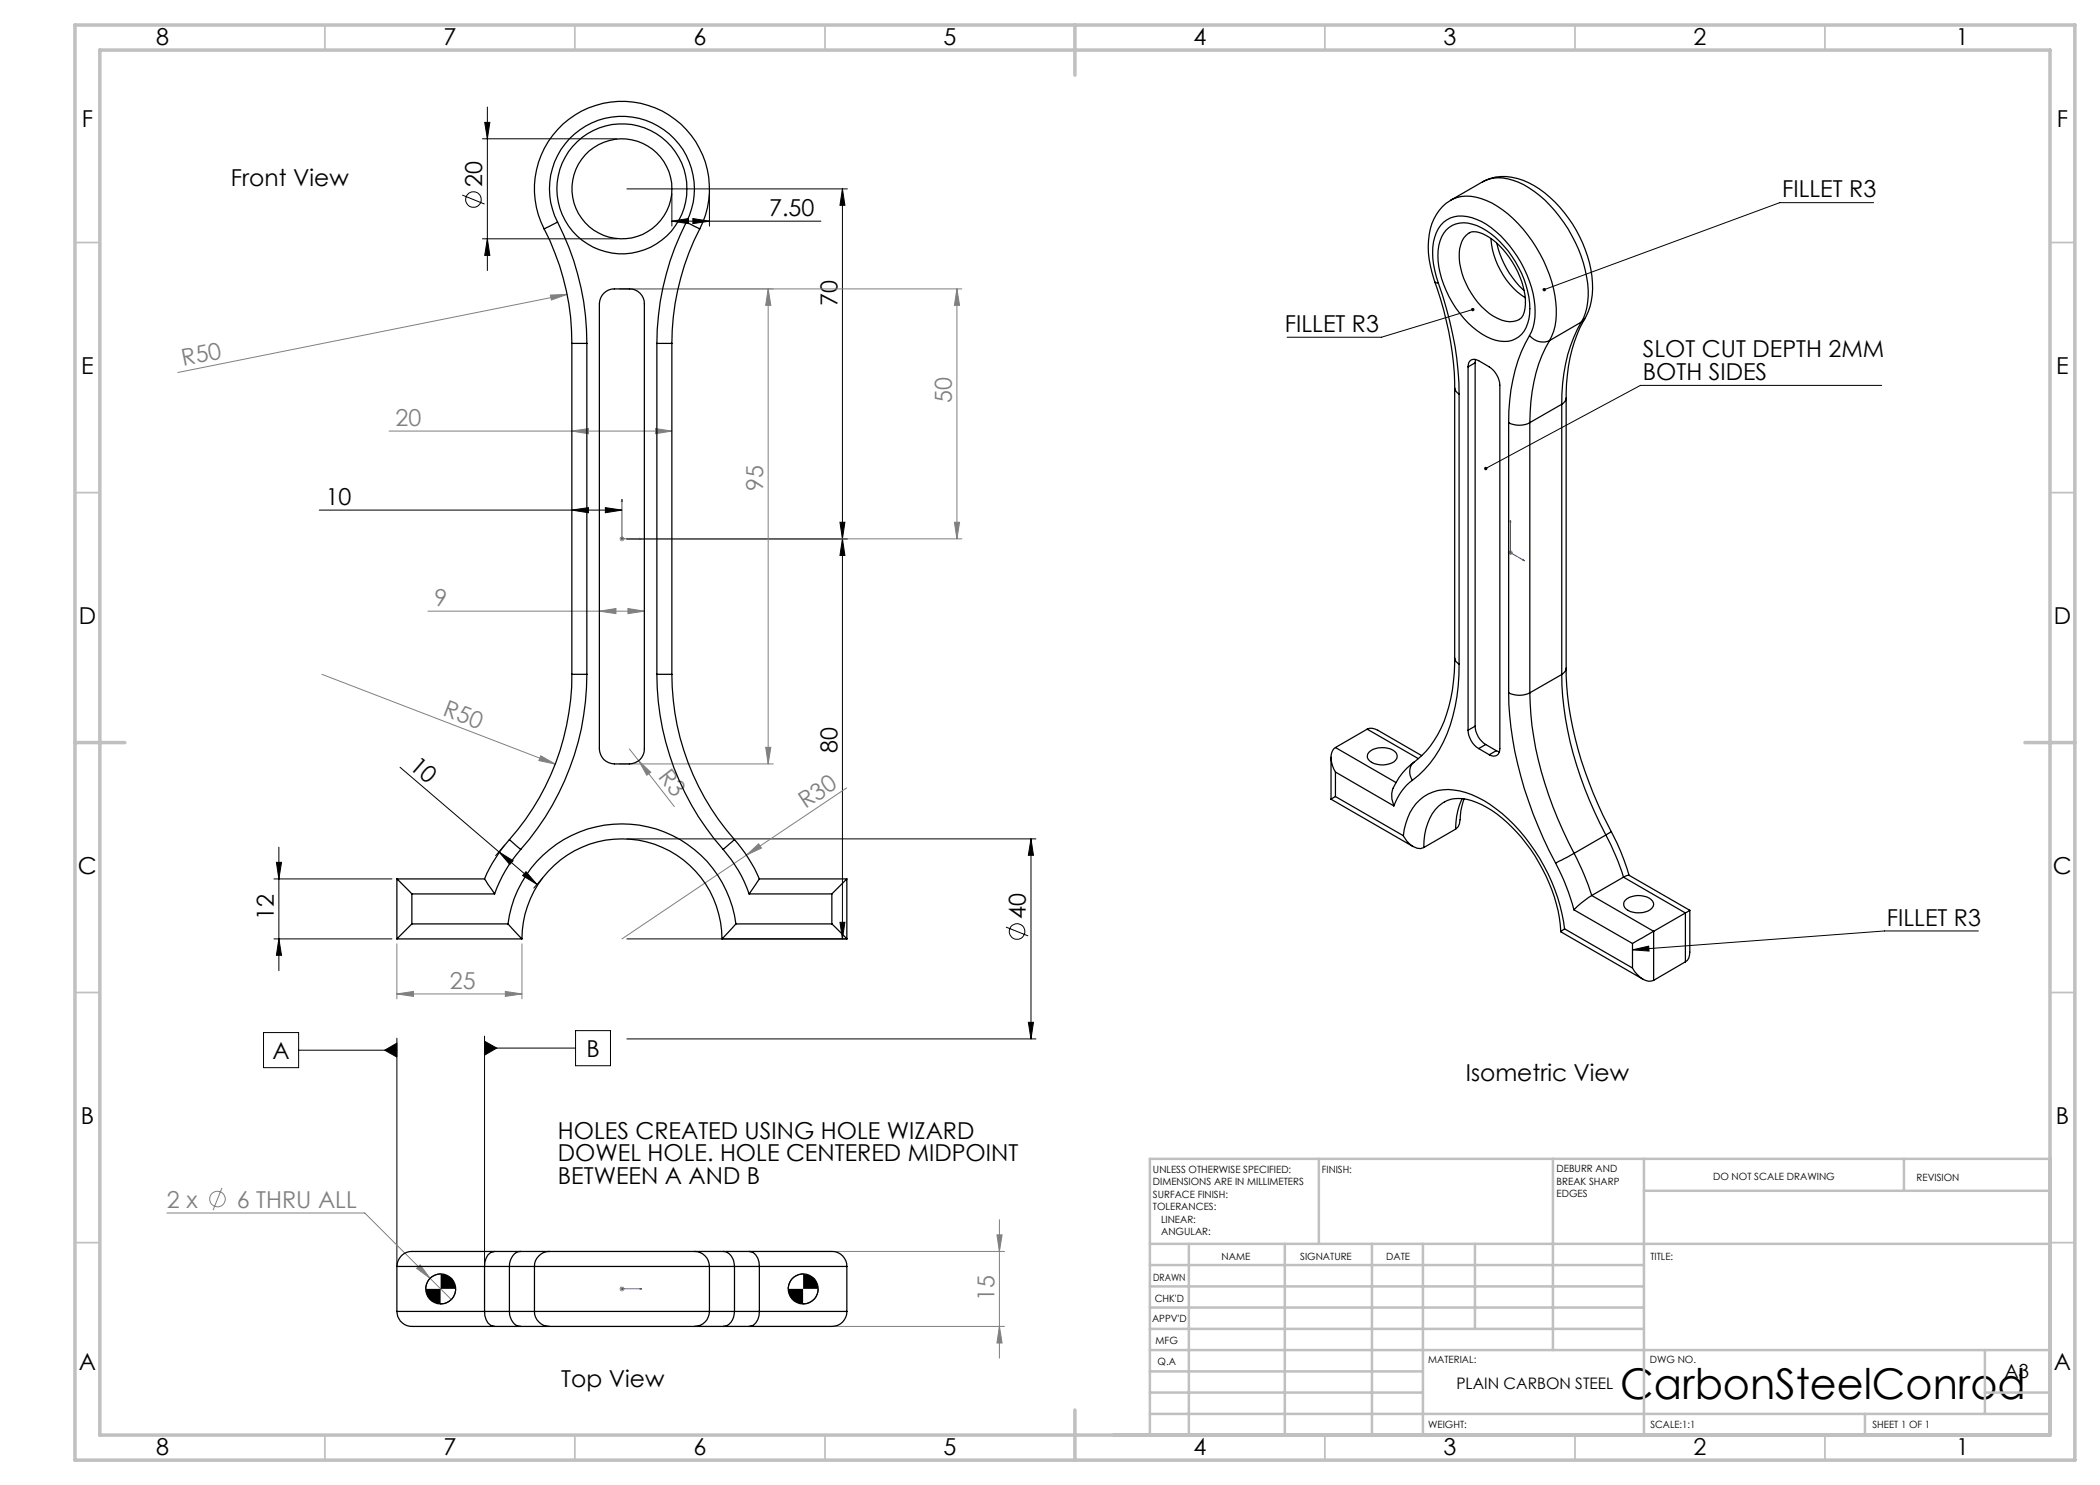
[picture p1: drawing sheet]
<svg xmlns="http://www.w3.org/2000/svg" width="420mm" height="297mm" viewBox="0 0 420 297" stroke-linecap="round" stroke-linejoin="round" font-family="sans-serif">
<g fill="none" stroke="#000" stroke-width=".2">
<path d="M92.5 39l4.4 1.8M96.5 27.8h26.9M96.9 24.5h1.1l-.5 3.3zM97.5 21.4v32.7M125.4 37.8h44.1M134.4 38.8v6.4M141.9 38.8v6.4M168.5 37.8l.5 3.3h-1zM168.5 37.8v150M96.5 47.8h26.9M97.5 47.8l.5 3.3h-1.1zM134.4 44.2l3.3-.5v1z"/>
<path d="M134.4 44.2h29.8M138.6 43.7l3.3 .5-3.3 .5zM374.7 40.5h-18.7l-47.1 17.4M294.5 61.9l-18.2 5.5h-18.9M376.3 77.1h-48.2l-31 16.6M63.9 102h60.5M114.4 102l3.3-.5v1zM121.1 101.5l3.3 .5-3.3 .5zM125.4 107.8h44.1M168 104.5h1l-.5 3.3zM168.5 107.8l.5 3.3h-1zM80 153.5l27.4 23.4"/>
<path d="M54.8 175.8h23.6M55.3 172.5h1l-.5 3.3zM55.8 169.4v24.7M99.8 170.4l2.8 1.8-.6 .7zM100.9 169l-1.8 2.1M105.2 174.3l2.2 2.6-2.9-1.8zM108.5 175.5l-1.7 2.1M125.4 167.8h81.8M206.2 167.8v40M206.2 167.8l.5 3.3h-1zM54.8 187.8h23.6M55.8 187.8l.5 3.3h-1z"/>
<path d="M125.4 187.8h44.1M168 184.5h1l-.5 3.3zM201.2 185.4l4.4 1.8M326.5 190l3.2-.8 .1 1zM395.7 186.2h-18.8l-50.4 3.8M52.7 206.5h7v7h-7zM59.7 210h19.7M76.9 210l2.5-1.4v2.8zM79.4 207.6v45.7M96.9 208.2l2.4 1.4-2.4 1.4zM96.9 209.6h18.2M96.9 207.2v46.1"/>
<path d="M115.1 206.1h7v7h-7zM125.4 207.8h81.8M205.7 204.5h1l-.5 3.3zM88.1 254.8a3.1 3.1 0 0 0-3 3M91.1 257.8a2.95 2.95 0 0 1-3 3M160.6 254.8a3.1 3.1 0 0 0-3 3M163.6 257.8a2.95 2.95 0 0 1-3 3"/>
<circle cx="94.7" cy="39.9" r="1.56"/>
<circle cx="203.4" cy="186.3" r="1.55"/>
</g>
<g fill="none" stroke="#808080" stroke-width=".2">
<path d="M110.1 59l3.3-.1-3.1 1.1zM113.4 58.9l-77.8 15.6M123.9 57.8h68.5M153.6 57.8l.6 3.3h-1.1zM153.6 57.8v95M191.4 57.8l.5 3.3h-1zM191.4 57.8v50M77.8 86.2h56.6M114.4 86.2l3.3-.5v1zM131.1 85.7l3.3 .5-3.3 .5zM123.9 107.8h1M124 107.4l.7 .7"/>
<path d="M124.4 107.3v1M124.7 107.4l-.7 .7M125.4 107.8h67M190.9 104.5h1l-.5 3.3zM301.6 110.5h1M301.7 110.2l.7 .7M302.1 110v1M302.4 110.2l-.7 .7M64.4 134.9l46.7 17.9M85.6 122.2h43.3M119.9 122.2l3.3-.5v1zM125.6 121.7l3.3 .5-3.3 .5z"/>
<path d="M108.2 151.2l2.9 1.6-3.3-.7zM123.9 152.8h30.8M125.9 149.8l1.8 2.3M127.7 152.1l2.4 2.3-.7 .6zM127.7 152.1l7.2 9.2M153.1 149.5h1.1l-.6 3.3zM169.3 157.6l-20 13.4M149.3 171l2.4-2.2 .6 .8zM149.3 171l-24.9 16.8M79.4 198.8l3.3-.5v1zM79.4 188.8v11M79.4 198.8h25"/>
<path d="M101.1 198.3l3.3 .5-3.3 .5zM104.4 188.8v11M44.4 237.6l-1.8 4.4M33.4 242.6h39.6l17.3 17.3M83.3 253.7l.7-.7 2 2.7zM123.9 257.8h1M124 257.4l.7 .7M124.4 257.3v1M124.7 257.4l-.7 .7M139.9 250.3h61M199.4 247h1l-.5 3.3zM199.9 243.9v27.7"/>
<path d="M139.9 265.3h61M199.9 265.3l.5 3.3h-1z"/>
<circle cx="43.5" cy="239.8" r="1.55"/>
</g>
<path d="M124.4 99.9l.1 .4h-.2zM124.4 99.9v7.9h3.9M128 107.7l.3 .1-.3 .1zM302.1 104.1v6.4l2.8 1.6M302.1 104.1l.1 .3-.2-.1zM304.6 111.9l.3 .2h-.3zM124.3 257.8h.2zM124.4 257.8h.1M124.4 257.8h3.9M128.3 257.8h-.3h.3" fill="none" stroke="#00f" stroke-width=".2"/>
<g fill="none" stroke="#c0c0c0" stroke-width=".35">
<path d="M65 5v5M115 5v5M165 5v5M265 5v5M315 5v5M365 5v5M15 48.5h5M410 48.5h5M15 98.5h5M410 98.5h5M15 198.5h5M410 198.5h5"/>
<path d="M15 248.5h5M410 248.5h5M65 287v5M115 287v5M165 287v5M265 287v5M315 287v5M365 287v5"/>
</g>
<g fill="none" stroke="#c0c0c0" stroke-width=".5">
<path d="M263.8 231.8v17M310.6 231.8v38.2M328.8 231.8v55.2M328.8 238.2h81.2M380.8 231.8v6.4M410 231.8h-180v55.2M230 248.8h180M230 257.3h98.8M230 253h98.8M237.8 248.8v38.2M257 248.8v38.2M274.4 248.8v38.2"/>
<path d="M284.6 248.8v38.2M295 248.8v17M230 265.8h98.8M230 261.5h98.8M230 278.5h54.6M230 274.3h54.6M230 270h180M397 278.5h13M397 270v12.8M230 282.8h180M373 282.8v4.2"/>
</g>
<path d="M15 5h400v287h-400zM20 10h390v277h-390zM215 5v10M15 148.5h10M405 148.5h10M215 282v10" fill="none" stroke="#c0c0c0" stroke-width=".7"/>
<path d="M296.9 93.5v.4l.2-.2-.2 .2a.34 .34 0 0 0 .5 .1 .34 .34 0 0 0 0-.5 .34 .34 0 0 0-.5 0zM308.6 57.7l-.1 .3 .4-.1-.4 .1a.34 .34 0 0 0 .5 .2 .34 .34 0 0 0 .1-.5 .34 .34 0 0 0-.5 0zM294.3 61.7a.34 .34 0 0 0 .2 .5 .34 .34 0 0 0 .4-.4l-.4 .1 .4-.1-.3-.2zM326.5 190l3.2-.8 .1 1zM96.9 208.2l2.4 1.4-2.4 1.4zM76.9 210l2.5 1.4v-2.8zM157.6 257.8a3 3 0 0 0 3 3v-3zM160.6 254.8v3h3a3 3 0 0 0-3-3zM85.1 257.8a3 3 0 0 0 3 3v-3zM88.1 254.8v3h3a3 3 0 0 0-3-3z" fill="#000"/>
<g fill="#00f">
<path d="M128 107.7l.3 .1-.3 .1zM124.4 99.9l.1 .4h-.2z"/>
<path d="M128 257.8h.3zM124.3 257.8h.2z"/>
<path d="M304.6 111.9l.3 .2h-.3zM302.1 104.1l.1 .3-.2-.1z"/>
</g>
<g fill="#000">
<path d="M97.5 47.8l.5 3.3h-1.1zM96.9 24.5h1.1l-.5 3.3zM205.7 204.5h1l-.5 3.3zM206.2 167.8l.5 3.3h-1zM168 104.5h1l-.5 3.3zM168.5 37.8l.5 3.3h-1zM55.8 187.8l.5 3.3h-1zM55.3 172.5h1l-.5 3.3z"/>
<path d="M134.4 44.2l3.3-.5v1zM138.6 43.7l3.3 .5-3.3 .5z"/>
<path d="M114.4 102l3.3-.5v1zM121.1 101.5l3.3 .5-3.3 .5z"/>
<path d="M168.5 107.8l.5 3.3h-1zM168 184.5h1l-.5 3.3z"/>
<path d="M105.2 174.3l2.2 2.6-2.9-1.8zM99.8 170.4l2.8 1.8-.6 .7z"/>
</g>
<g fill="#808080">
<path d="M83.3 253.7l.7-.7 2 2.7z"/>
<path d="M110.1 59l3.3-.1-3.1 1.1z"/>
<path d="M149.3 171l2.4-2.2 .6 .8z"/>
<path d="M127.7 152.1l2.4 2.3-.7 .6z"/>
<path d="M108.2 151.2l2.9 1.6-3.3-.7z"/>
<path d="M101.1 198.3l3.3 .5-3.3 .5zM79.4 198.8l3.3-.5v1z"/>
<path d="M190.9 104.5h1l-.5 3.3zM191.4 57.8l.5 3.3h-1z"/>
<path d="M153.6 57.8l.6 3.3h-1.1zM153.1 149.5h1.1l-.6 3.3zM199.4 247h1l-.5 3.3zM199.9 265.3l.5 3.3h-1z"/>
<path d="M119.9 122.2l3.3-.5v1zM125.6 121.7l3.3 .5-3.3 .5zM114.4 86.2l3.3-.5v1zM131.1 85.7l3.3 .5-3.3 .5z"/>
</g>
<g fill="none" stroke="#000" stroke-width=".25">
<path d="M296.5 36.4a10.1 10.1 0 0 1 10.3 .7 25.5 25.5 0 0 1 11.7 20.6 12.2 12.2 0 0 1-1.9 6.6 31.4 31.4 0 0 0-3.4 15.4M108.8 45.8a50 50 0 0 1 5.6 22.9M108.8 45.8a17.5 17.5 0 0 1 15.6-25.5 17.5 17.5 0 0 1 15.5 25.5M111.5 44.4l-2.7 1.4M111.5 44.4a53.4 53.4 0 0 1 5.9 24.3M111.5 44.4a14.5 14.5 0 0 1 12.9-21.1 14.5 14.5 0 0 1 12.9 21.1M120.8 58.7a2.87 2.87 0 0 1 2.1-.9h3a2.95 2.95 0 0 1 3 3v89a2.95 2.95 0 0 1-3 3h-3a3 3 0 0 1-3-3v-89a3.1 3.1 0 0 1 .9-2.1zM137.3 44.4l2.6 1.4M137.3 44.4a54 54 0 0 0-5.9 24.3M139.9 45.8a50.6 50.6 0 0 0-5.5 22.9M286.9 56.4a63.9 63.9 0 0 1 4 21.2M286.9 56.4l.8 .2"/>
<path d="M287.7 56.6a68.8 68.8 0 0 1 4.1 22.2M287.7 56.6a14.5 14.5 0 0 1-.4-10.1 5.4 5.4 0 0 1 7.1-3 18 18 0 0 1 9.1 7.9 19.6 19.6 0 0 1 3.3 13.1l-.2 .9-.7 1.7M289.2 46a5.4 5.4 0 0 1 6.2-.9 19.7 19.7 0 0 1 10.4 14.4 8.8 8.8 0 0 1-1.5 7.3 5.3 5.3 0 0 1-6.1 .9 19.2 19.2 0 0 1-9.9-12 12 12 0 0 1 0-8.3zM290.2 40.1a9.5 9.5 0 0 0-4.5 7.9 19.8 19.8 0 0 0 1.2 8.4M290.2 40a7.8 7.8 0 0 1 7.1 .1 25.1 25.1 0 0 1 12 13.4 19.7 19.7 0 0 1 1.4 12.8l-.8 1.8M290.2 40l6.3-3.6a7.9 7.9 0 0 1 7.2 0 25.4 25.4 0 0 1 12 13.4 19.3 19.3 0 0 1 1.4 12.8l-.8 1.8M298.2 47.7a15.8 15.8 0 0 0 6.8 11.8M299.3 48.6a18.4 18.4 0 0 0 5.5 9.5M114.4 68.7h3M114.4 68.7v66.2M117.4 68.7v66.2M131.4 68.7h3"/>
<path d="M131.4 68.7v66.2M134.4 68.7v66.2M290.9 77.6a1.63 1.63 0 0 0 .9 1.2M290.9 77.6v54M291.8 78.8v54.1M293.6 73.4a1.29 1.29 0 0 1 .6-1.4 1.29 1.29 0 0 1 1.5 .1 7.7 7.7 0 0 1 3.3 2.4l.6 1 .4 1.5v72.7a1.3 1.3 0 0 1-.7 1.4 1.3 1.3 0 0 1-1.4-.1M293.6 73.4v72.6M295 72.6v72.6M295 72.6l-1.4 .8M295.1 71.9l-.1 .7M303.9 63.8h.1a3.8 3.8 0 0 0 1.1-3.3 17.2 17.2 0 0 0-8-13.4 3.3 3.3 0 0 0-3.4-.4 5.2 5.2 0 0 0-1.8 4.9 15.7 15.7 0 0 0 6.8 11.6 5 5 0 0 0 5.2 .7M305.9 67.1a33.2 33.2 0 0 0-4.2 17.4"/>
<path d="M305.9 67.1a3.4 3.4 0 0 0 4 1M309.9 68.1a31.1 31.1 0 0 0-3.9 16.4M313.2 79.7a1.63 1.63 0 0 1-.9 1.2M313.2 79.7v54M316.3 64.4a31 31 0 0 0-4 16.5M316.3 64.4l-6.4 3.7M316.9 63.7l-.6 .7M301.7 84.5a4.5 4.5 0 0 0 4.3 0M301.7 84.5v54.1M306 84.5v54.1M312.3 80.9l-6.3 3.6M312.3 80.9v54"/>
<path d="M114.4 134.9a49.7 49.7 0 0 1-12.5 33M114.4 134.9h3M117.4 134.9a53 53 0 0 1-13.3 35M131.4 134.9a52.8 52.8 0 0 0 13.2 35M131.4 134.9h3M134.4 134.9a50 50 0 0 0 12.5 33M290.9 131.6a31.6 31.6 0 0 1-3.4 15.3 16.8 16.8 0 0 1-4.7 5.5M290.9 131.6a1.61 1.61 0 0 0 .9 1.3M291.8 132.9a32.5 32.5 0 0 1-4.9 18.5 19.4 19.4 0 0 1-4.4 4.7M301.7 138.6a75.5 75.5 0 0 0 9.4 34M301.7 138.6a4.8 4.8 0 0 0 4.3 0M306 138.6a71.1 71.1 0 0 0 8.8 32.1"/>
<path d="M312.3 134.9a70.4 70.4 0 0 0 8.9 32.1M312.3 134.9l-6.3 3.7M313.2 133.7a70.5 70.5 0 0 0 8.5 31.5l.5 1.1M313.2 133.7a1.61 1.61 0 0 1-.9 1.2M266.2 159.8l16.4 9.5M266.2 151.4v8.4M267.1 149.5a2.92 2.92 0 0 0-.6 3.6l.6 1.3M267.1 159.3l-.9 .5M267.1 154.4l11.7 6.8M267.1 159.3l13.6 7.8M267.1 154.4v4.9M267.1 149.5l12.1 7"/>
<path d="M273.4 145.8a2.19 2.19 0 0 1 2.2 .2l8.7 5.1M273.4 145.8l10.3 5.9M273.4 145.8l-6.3 3.7M273.8 150.5a4.2 4.2 0 0 1 5.5 .1 1.35 1.35 0 0 1-1 2 4.3 4.3 0 0 1-4.7-.7 1.14 1.14 0 0 1 .2-1.4zM278.7 157.6a4.1 4.1 0 0 0 .1 3.6M282.5 156.1a11.1 11.1 0 0 0-3.7 5.1M282.8 152.4a12.5 12.5 0 0 0-4.2 5.2M282.8 152.4a2.69 2.69 0 0 0-.3 3.7M292.5 159.7a13.8 13.8 0 0 0-1.4 6.1M292.8 159.8l-.2 .5a11.5 11.5 0 0 0-.6 3.7M293.6 146a4.6 4.6 0 0 0 2.1 3.7M295 145.2a4.6 4.6 0 0 0 2.1 3.7"/>
<path d="M295 145.2l-1.4 .8M295.7 149.7l2.2 1.3M297.1 148.9l2.2 1.2M297.1 148.9l-1.4 .8M299.3 150.1l.6 .3M299.3 150.1l-1.4 .9M79.4 175.8l3 3M79.4 175.8v12M79.4 175.8h17.5M82.4 178.8v6M82.4 178.8h16.5M96.9 175.8l2 3"/>
<path d="M101.9 167.9a30.5 30.5 0 0 0-5 7.9M101.9 167.9l2.2 2M104.1 169.9a27.4 27.4 0 0 0-5.2 8.9M144.6 169.9a26.5 26.5 0 0 1 5.2 8.9M146.9 167.9l-2.3 2M146.9 167.9a30.5 30.5 0 0 1 5 7.9M149.8 178.8h16.6M151.9 175.8l-2.1 3M151.9 175.8h17.5M166.4 178.8v6M169.4 175.8l-3 3M169.4 175.8v12"/>
<path d="M280.7 167.1a10.2 10.2 0 0 1 4.9-8.3 10.3 10.3 0 0 1 8.7 .1 29 29 0 0 1 12.7 11.3 36.1 36.1 0 0 1 5.9 15.6M280.7 167.1a4.4 4.4 0 0 0 3.4 2.6l.7-.2M284.8 169.5a11.2 11.2 0 0 1 2.9-8.3 6.7 6.7 0 0 1 7.6-.7 27.2 27.2 0 0 1 11.7 10.7 31.1 31.1 0 0 1 5.1 15.1M291.1 165.8l-6.3 3.7M292 164l-.1 .8-.3 .6-.5 .4M311.1 172.6a44.8 44.8 0 0 1 3.7 9.4M314.8 170.7l-3.7 1.9M314.8 170.7a51.8 51.8 0 0 1 3.5 8.4M318.3 179.1l-2.1 1.5-1.4 1.4M318.3 179.1l12.4 7.2M321.2 167a48.5 48.5 0 0 1 3.5 8.4M321.2 167l-6.4 3.7"/>
<path d="M322.2 166.3l.3 .6a43.7 43.7 0 0 1 3.3 8.2M322.2 166.3l-1 .7M324.7 175.4l-6.4 3.7M324.7 175.4l12.4 7.2M325.8 175.1l-1.1 .3M325.8 175l12.2 7.1M79.4 187.8h25M82.4 184.8l-3 3M82.4 184.8h19.2M101.6 184.8l2.8 3M101.6 184.8a23 23 0 0 1 22.8-20 23 23 0 0 1 22.8 20M104.4 187.8a20 20 0 0 1 20-20 20 20 0 0 1 20 20"/>
<path d="M144.4 187.8h25M147.2 184.8l-2.8 3M147.2 184.8h19.2M166.4 184.8l3 3M312.2 186.4l16.4 9.5M312.9 185.8l-.7 .5M312.9 185.8l13.6 7.8M314.8 182l11.7 6.7M325 180.1a4.1 4.1 0 0 1 5.5 .1 1.35 1.35 0 0 1-.9 2 4.3 4.3 0 0 1-4.7-.7 1.14 1.14 0 0 1 .1-1.4zM326.5 193.6a4.4 4.4 0 0 0 3.8 2.6l.4-.1M326.5 188.7v4.9M330.7 186.3l-4.2 2.4"/>
<path d="M330.7 186.3v9.8M337.1 182.6l-6.4 3.7M337.1 182.6v9.8M337.1 192.4l-6.4 3.7M338 182.1l-.9 .5M338 182.1v8.3a2 2 0 0 1-.9 2M79.4 253.3v9M79.4 253.3h17.5M96.9 253.3h5M96.9 253.3v9M98.9 250.3a2.27 2.27 0 0 0-1.9 2.1l-.1 .9M98.9 250.3h5.2"/>
<path d="M98.9 250.3h-16.5a3 3 0 0 0-3 3M101.9 253.3h5M101.9 253.3v9M104.1 250.3a2.73 2.73 0 0 0-2.2 3M104.1 250.3h5.8M106.9 253.3h35M106.9 253.3v9M109.9 250.3a3 3 0 0 0-3 3M109.9 250.3h29M138.9 250.3a3 3 0 0 1 3 3M138.9 250.3h5.7M141.9 253.3h5"/>
<path d="M141.9 253.3v9M144.6 250.3a2.73 2.73 0 0 1 2.3 3M144.6 250.3h5.2M146.9 253.3h5M146.9 253.3v9M149.8 250.3a2.56 2.56 0 0 1 2.1 3M149.8 250.3h16.6a2.95 2.95 0 0 1 3 3M151.9 253.3v9M151.9 253.3h17.5M169.4 253.3v9M79.4 262.3a2.99 2.99 0 0 0 3 3h16.5M79.4 262.3h17.5"/>
<path d="M96.9 262.3h5M96.9 262.3a3.2 3.2 0 0 0 1.2 2.8l.8 .2M98.9 265.3h5.2M101.9 262.3a2.73 2.73 0 0 0 2.2 3M101.9 262.3h5M104.1 265.3h5.8M106.9 262.3a3 3 0 0 0 3 3M106.9 262.3h35M109.9 265.3h29M138.9 265.3h5.7M141.9 262.3a3 3 0 0 1-3 3M141.9 262.3h5"/>
<path d="M144.6 265.3h5.2M146.9 262.3a2.73 2.73 0 0 1-2.3 3M146.9 262.3h5M151.9 262.3a2.56 2.56 0 0 1-2.1 3M151.9 262.3h17.5M169.4 262.3a2.95 2.95 0 0 1-3 3h-16.6"/>
<circle cx="124.4" cy="37.8" r="13"/>
<circle cx="124.4" cy="37.8" r="10"/>
<circle cx="88.1" cy="257.8" r="2.99"/>
<circle cx="160.6" cy="257.8" r="2.99"/>
</g>
<text font-size="8.5" x="324.1" y="279.7">CarbonSteelConrod</text>
<g font-size="4.7">
<text x="31.2" y="9">8</text>
<text x="88.7" y="9">7</text>
<text x="138.7" y="9">6</text>
<text x="188.7" y="9">5</text>
<text x="238.7" y="9">4</text>
<text x="288.7" y="9">3</text>
<text x="338.7" y="9">2</text>
<text x="391.2" y="9">1</text>
<text x="16.4" y="25.5">F</text>
<text x="411.4" y="25.5">F</text>
<text x="46.2" y="37.3">Front View</text>
<text x="96.4" y="37.3" transform="rotate(-90 96.4 37.3)">20</text>
<text x="356.4" y="39.5">FILLET R3</text>
<text x="153.9" y="43.2">7.50</text>
<text x="167.5" y="61.2" transform="rotate(-90 167.5 61.2)">70</text>
<text x="257" y="66.4">FILLET R3</text>
<text x="328.6" y="71.5">SLOT CUT DEPTH 2MM</text>
<text x="16.2" y="74.7">E</text>
<text x="328.6" y="76">BOTH SIDES</text>
<text x="411.2" y="74.7">E</text>
<text x="65.1" y="101">10</text>
<text x="15.8" y="124.8">D</text>
<text x="410.8" y="124.8">D</text>
<text x="81.7" y="153.5" transform="rotate(41 81.7 153.5)">10</text>
<text x="167.5" y="150.6" transform="rotate(-90 167.5 150.6)">80</text>
<text x="15.6" y="174.8">C</text>
<text x="410.6" y="174.8">C</text>
<text x="54.8" y="184" transform="rotate(-90 54.8 184)">12</text>
<text x="205.1" y="183.7" transform="rotate(-90 205.1 183.7)">40</text>
<text x="377.4" y="185.1">FILLET R3</text>
<text x="54.5" y="211.8">A</text>
<text x="117.3" y="211.4">B</text>
<text x="293.2" y="216.2">Isometric View</text>
<text x="16.2" y="224.7">B</text>
<text x="111.6" y="227.8">HOLES CREATED USING HOLE WIZARD</text>
<text x="411.2" y="224.7">B</text>
<text x="111.6" y="232.3">DOWEL HOLE. HOLE CENTERED MIDPOINT</text>
<text x="111.6" y="236.8">BETWEEN A AND B</text>
<text x="15.8" y="274">A</text>
<text x="410.8" y="274">A</text>
<text x="112.3" y="277.3">Top View</text>
<text x="31.2" y="291">8</text>
<text x="88.7" y="291">7</text>
<text x="138.7" y="291">6</text>
<text x="188.7" y="291">5</text>
<text x="238.7" y="291">4</text>
<text x="288.7" y="291">3</text>
<text x="338.7" y="291">2</text>
<text x="391.2" y="291">1</text>
</g>
<g font-size="4.7" fill="#808080">
<text x="36.7" y="73.2" transform="rotate(-11 36.7 73.2)">R50</text>
<text x="190.4" y="80.6" transform="rotate(-90 190.4 80.6)">50</text>
<text x="79.1" y="85.2">20</text>
<text x="152.6" y="98.1" transform="rotate(-90 152.6 98.1)">95</text>
<text x="86.9" y="121.2">9</text>
<text x="88.4" y="143" transform="rotate(21 88.4 143)">R50</text>
<text x="131.5" y="155.4" transform="rotate(52 131.5 155.4)">R3</text>
<text x="161.1" y="161.9" transform="rotate(-34 161.1 161.9)">R30</text>
<text x="90" y="197.8">25</text>
<text x="33.4" y="241.5">2 x</text>
<text x="47.4" y="241.5">6 THRU ALL</text>
<text x="198.9" y="260.2" transform="rotate(-90 198.9 260.2)">15</text>
</g>
<text font-size="3.9" x="400.9" y="275.5">A3</text>
<text font-size="3.2" x="291.3" y="277.9">PLAIN CARBON STEEL</text>
<g font-size="2">
<text x="230.6" y="234.6">UNLESS OTHERWISE SPECIFIED:</text>
<text x="230.6" y="237.1">DIMENSIONS ARE IN MILLIMETERS</text>
<text x="230.6" y="239.6">SURFACE FINISH:</text>
<text x="264.4" y="234.6">FINISH:</text>
<text x="311.3" y="234.5">DEBURR AND</text>
<text x="311.3" y="237">BREAK SHARP</text>
<text x="311.3" y="239.5">EDGES</text>
<text x="342.6" y="236">DO NOT SCALE DRAWING</text>
<text x="383.3" y="236.2">REVISION</text>
<text x="230.6" y="242.1">TOLERANCES:</text>
<text x="232.2" y="244.6">LINEAR:</text>
<text x="232.2" y="247.1">ANGULAR:</text>
<text x="244.3" y="252">NAME</text>
<text x="260" y="251.9">SIGNATURE</text>
<text x="277.2" y="251.9">DATE</text>
<text x="330.1" y="251.9">TITLE:</text>
<text x="230.6" y="256.1">DRAWN</text>
<text x="230.9" y="260.3">CHK'D</text>
<text x="230.4" y="264.4">APPV'D</text>
<text x="231.1" y="268.8">MFG</text>
<text x="231.5" y="273">Q.A</text>
<text x="285.6" y="272.5">MATERIAL:</text>
<text x="330" y="272.5">DWG NO.</text>
<text x="285.6" y="285.5">WEIGHT:</text>
<text x="330.1" y="285.6">SCALE:1:1</text>
<text x="374.5" y="285.6">SHEET 1 OF 1</text>
</g>
</svg>
